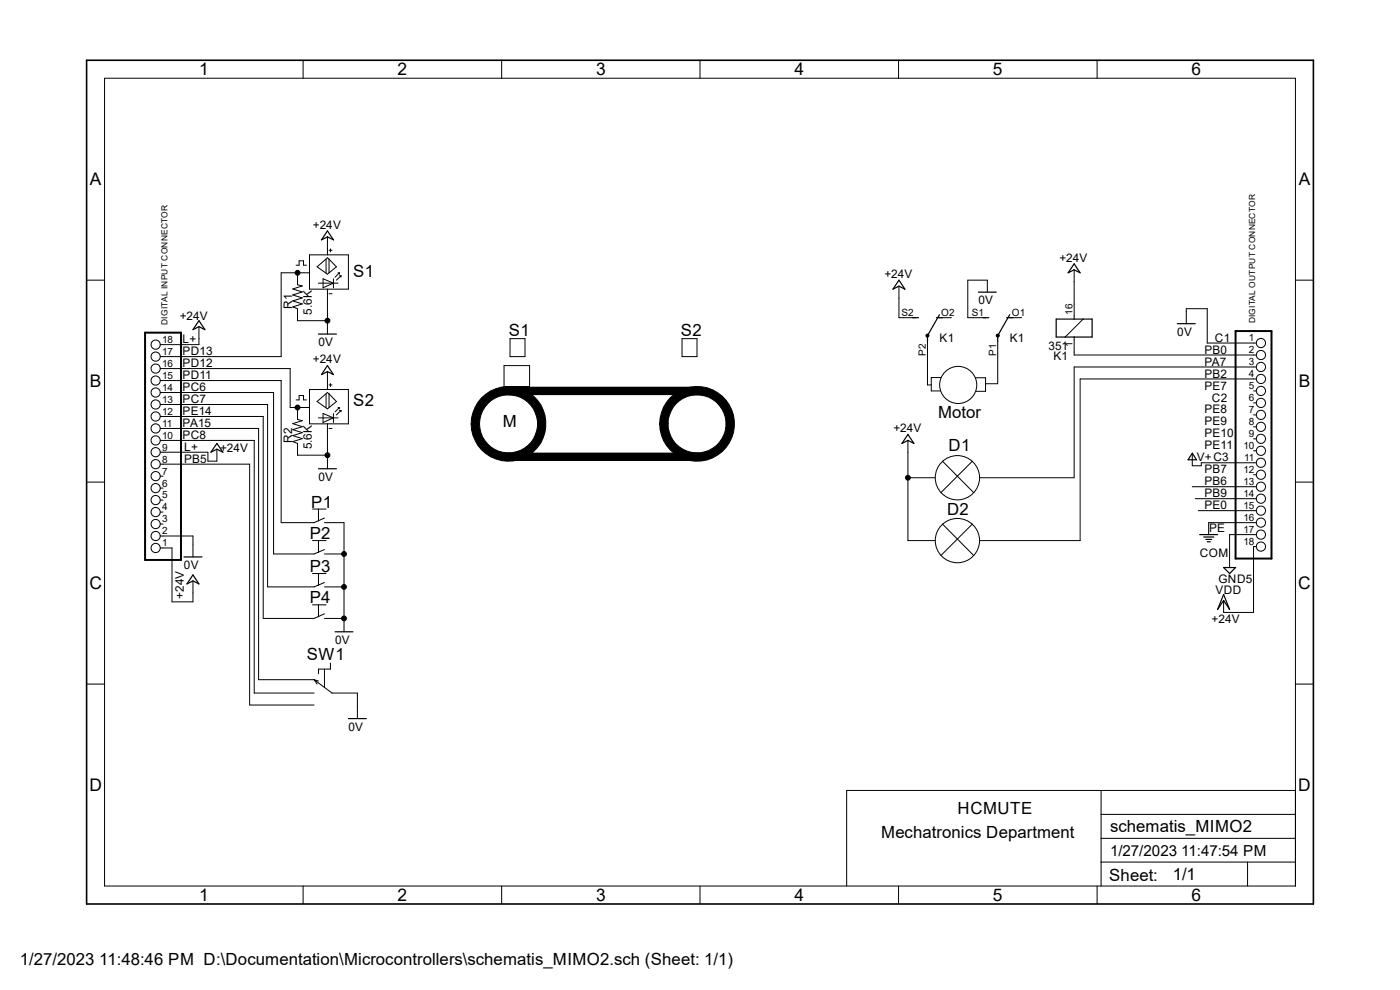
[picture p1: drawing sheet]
<svg xmlns="http://www.w3.org/2000/svg" width="297mm" height="210mm" viewBox="0 0 297 210" stroke-linecap="round" stroke-linejoin="round" font-family="sans-serif">
<path d="M30.8 70.6h7.6v48.2h-7.6zM262.1 70.2h7.6v48.3h-7.6z" fill="none" stroke="#000" stroke-width=".42"/>
<g fill="none" stroke="#000" stroke-width=".21">
<path d="M22.2 16.6h252.6v171.4h-252.6zM64.3 12.8v3.8M106.4 12.8v3.8M148.5 12.8v3.8M190.6 12.8v3.8M232.7 12.8v3.8M18.4 59.4h3.8M62.8 56.3h.7v-1h.9v1h.6M63.1 57.9v2.5l1 .3-2 .6 2 .6-2 .7 2 .6-2 .6 2 .7-2 .6 1 .4v2.5h6.4M65.7 57.9h-6.1v17.7h-25.6M65.7 54.1h8.2v7.2h-8.2zM67.3 56.6l2.2-1.9 1.9 1.9-1.9 1.6z"/>
<path d="M68.5 59.1l2.2 1-2.2 .9zM69.2 55v2.9M69.5 50.2v3.9M69.8 55v2.9M69.8 53.1h.6M70.1 52.8v.6M70.7 59.1v1.9M71.7 57.9h.3M72 57.9l-.9 .9M72 57.9v.3M72 58.5h.3M72.3 58.5l-.9 .9"/>
<path d="M72.3 58.5v.3M227.9 57.2v10.5M274.8 59.4h3.8M34 78.2h27.6v8.2h4.1M42.2 69.3v3.8h-8.2M67.6 60.1h4.1M69.5 61.3v9.6M69.5 78.8v3.8M69.8 62.3h.6M106.9 77.6h5.5v4.4h-5.5zM108.2 71.8h3.2v3.8h-3.2zM144.7 71.8h3.2v3.8h-3.2z"/>
<path d="M190.7 60.7v6.7h3.5M196.5 71h.5l.1 .2-.1 .2-.2 .1-.3-.1zM196.8 72.5v9.2h.8M199.3 67.4h2.5M209.5 62v-2.6h-4.2v8h3.8M211.5 71h.4v.4l-.2 .1-.2-.1-.2-.2zM211.7 72.5v8.9M214.2 67.4h2.5M227.9 71.5v3.8h38.6M229.8 67.7l-3.8 3.8M251.7 68.7v-3.2h4.4v7.3h10.4M266.5 77.9h-38.6v23.4h-20"/>
<path d="M34 98.5h19v51.1h13.6M34 93.4h19.9v53.6h12.7M34 90.9h20.9v53.3h11.7M34 88.3h21.8v42.9h10.8l2.2-1M34 85.8h22.8v38.7h9.8l2.2-.9M34 83.3h24v34.2h8.6l2.2-.9M34 80.7h25.6v30.2h7l2.2-1M46 95.3v2.5h-1.9v-1.9h-10.1M62.8 84.8h.7v-.9h.9v.9h.6M63.1 86.4v2.6l1 .2-2 .7 2 .6-2 .6 2 .7-2 .6 2 .6-2 .7 1 .4v2.5h6.4M65.7 82.6h8.2v7.3h-8.2zM67.3 85.2l2.2-1.9 1.9 1.9-1.9 1.5z"/>
<path d="M67.6 88.6h4.1M68.5 87.7l2.2 .9-2.2 1zM69.2 83.6v2.8M69.5 89.9v9.5M69.8 90.9h.6M69.8 83.6v2.8M69.8 81.7h.6M70.1 81.4v.6M70.7 87.7v1.9M71.7 86.4h.3M72 86.4v.3M72 86.4l-.9 1"/>
<path d="M72 87.1h.3M72.3 87.1v.3M72.3 87.1l-.9 .9M102.2 84.4a7.9 7.9 0 0 1 12.5 1.4 7.9 7.9 0 0 1-4.7 11.7 7.9 7.9 0 0 1-10.1-7.6h1.8a6.2 6.2 0 0 1 8.7-5.6 6.2 6.2 0 0 1 1.6 10.2 6.2 6.2 0 0 1-10-2.7l-.3-1.9h-1.8a8.3 8.3 0 0 1 2.3-5.5zM142.2 84.4a7.9 7.9 0 0 1 12.5 1.4 7.9 7.9 0 0 1-4.7 11.7 7.9 7.9 0 0 1-10-7.6h1.7a6.2 6.2 0 0 1 8.7-5.6 6.2 6.2 0 0 1 1.6 10.2 6.2 6.2 0 0 1-10-2.7l-.3-1.9h-1.7a8.3 8.3 0 0 1 2.2-5.5zM192.6 93.4v21.3h5.7M199.6 80.1h-2v2.8h1.9M199.9 97.8l6.7 6.7M206.3 97.8l-6.7 6.7M206.9 80.1h2.2v2.9h-2M209.1 81.4h2.6M252.9 96.3v2.5h1.9v-.6h11.7"/>
<path d="M265.9 82.9h.6M265.9 85.5h.6M265.9 88h.6M265.9 90.6h.6M265.9 93.1h.6M265.9 95.6h.6M266.5 80.4h-37.3v34.3h-21.3M18.4 102.3h3.8M34 116.2h2.5v11.5h4.4v-4.5M34 113.7h6.9v4.5M34 111.2h.6M34 108.6h.6"/>
<path d="M34 106.1h.6M34 103.5h.6M34 101h.6M66.3 114.7h2.9M66.3 108h2.9M67.6 108v2.5M67.6 114.7v2.5M68.8 110.9h4.2v23.1M68.8 117.5h4.2M192.6 101.3h5.7M199.9 111.2l6.7 6.7M206.3 111.2l-6.7 6.7"/>
<path d="M252.9 103.3h13.6M253.6 105.8h12.9M254.2 108.3h12.3M265.9 100.7h.6M266.5 110.9h-10.1v2.5M266.5 113.4h-5.6v7M266.5 116h-.6v13.9h-6.3v-2.5M274.8 102.3h3.8M66.3 121.7h2.9M66.3 128.3h2.9M67.6 121.7v2.5M67.6 128.3v2.6"/>
<path d="M68.8 124.5h4.2M68.8 131.2h4.2M18.4 145.1h3.8M66.6 144.2l3.8 2.8h5.4v5.4M66.6 144.2l.7 .9M66.6 144.2l1 .3M68.8 141.9v3.9M70.1 140.7v1.2h-2.5v1M274.8 145.1h3.8M233.6 167.7v20.3M233.6 177.8h41.2M233.6 172.8h41.2"/>
<path d="M274.8 167.7h-95.2v20.3M64.3 188v3.8M106.4 188v3.8M148.5 188v3.8M190.6 188v3.8M232.7 188v3.8M233.6 182.9h41.2M264.7 182.9v5.1"/>
<circle cx="63.1" cy="57.9" r=".51"/>
<circle cx="33" cy="78.2" r=".98"/>
<circle cx="33" cy="75.6" r=".98"/>
<circle cx="33" cy="73.1" r=".98"/>
<circle cx="69.5" cy="68" r=".51"/>
<circle cx="267.5" cy="72.8" r=".98"/>
<circle cx="267.5" cy="75.3" r=".98"/>
<circle cx="267.5" cy="77.9" r=".98"/>
<circle cx="33" cy="98.5" r=".98"/>
<circle cx="33" cy="85.8" r=".98"/>
<circle cx="33" cy="83.3" r=".98"/>
<circle cx="33" cy="80.7" r=".98"/>
<circle cx="33" cy="90.9" r=".98"/>
<circle cx="33" cy="88.3" r=".98"/>
<circle cx="33" cy="95.9" r=".98"/>
<circle cx="33" cy="93.4" r=".98"/>
<circle cx="63.1" cy="86.4" r=".51"/>
<circle cx="69.5" cy="96.6" r=".51"/>
<circle cx="203.3" cy="81.7" r="3.9"/>
<circle cx="267.5" cy="80.4" r=".98"/>
<circle cx="267.5" cy="93.1" r=".98"/>
<circle cx="267.5" cy="98.2" r=".98"/>
<circle cx="267.5" cy="95.6" r=".98"/>
<circle cx="267.5" cy="85.5" r=".98"/>
<circle cx="267.5" cy="88" r=".98"/>
<circle cx="267.5" cy="82.9" r=".98"/>
<circle cx="267.5" cy="90.6" r=".98"/>
<circle cx="33" cy="108.6" r=".98"/>
<circle cx="33" cy="116.2" r=".98"/>
<circle cx="33" cy="113.7" r=".98"/>
<circle cx="33" cy="101" r=".98"/>
<circle cx="33" cy="111.2" r=".98"/>
<circle cx="33" cy="106.1" r=".98"/>
<circle cx="33" cy="103.5" r=".98"/>
<circle cx="73" cy="117.5" r=".51"/>
<circle cx="192.6" cy="101.3" r=".51"/>
<circle cx="203.1" cy="114.7" r="4.7"/>
<circle cx="203.1" cy="101.3" r="4.7"/>
<circle cx="267.5" cy="113.4" r=".98"/>
<circle cx="267.5" cy="103.3" r=".98"/>
<circle cx="267.5" cy="108.3" r=".98"/>
<circle cx="267.5" cy="110.9" r=".98"/>
<circle cx="267.5" cy="116" r=".98"/>
<circle cx="267.5" cy="100.7" r=".98"/>
<circle cx="267.5" cy="105.8" r=".98"/>
<circle cx="73" cy="124.5" r=".51"/>
<circle cx="73" cy="131.2" r=".51"/>
</g>
<g fill="none" stroke="#000" stroke-width=".25">
<path d="M69.5 49l1.2 1.9-1.2-.7-1.3 .7zM190.7 59.4l1.3 1.9-1.3-.6-1.3 .6zM227.9 56l1.3 1.9-1.3-.7-1.3 .7zM42.2 68l1.3 1.9-1.3-.6-1.3 .6zM67.6 70.9h3.8M69.5 77.6l1.2 1.9-1.2-.7-1.3 .7zM193.6 67.4h1.3M198.7 67.4h1.2M199.3 66.8l-2.5 4.4v1.3M207.6 62h3.8M208.5 67.4h1.3M213.6 67.4h1.2"/>
<path d="M214.2 66.8l-2.5 4.4v1.3M224.1 67.7h7.6v3.8h-7.6zM249.8 68.7h3.8M46 94.1l1.3 1.8-1.3-.6-1.3 .6zM67.6 99.4h3.8M192.6 92.2l1.3 1.9-1.3-.7-1.3 .7zM252.9 96.1l.9 1.4h-1.7zM39 118.2h3.8M254.5 113.4h3.8M255.4 113.9h2.1M255.8 114.4h1.2M256.1 114.9h.7"/>
<path d="M40.9 122l1.3 1.9-1.3-.7-1.2 .7zM71.1 134h3.8M259.6 126.1l1.3 3.2-1.3-1.9-1.3 1.9zM259.6 120.4h2.5l-1.2 1.3zM73.9 152.4h3.8"/>
</g>
<path d="M18.4 12.8h260.2v179h-260.2z" fill="none" stroke="#000" stroke-width=".34"/>
<g fill="#000">
<path d="M196.5 71h.5l.1 .2-.1 .2-.2 .1-.3-.1z" fill-rule="evenodd"/>
<path d="M211.5 71h.4v.4l-.2 .1-.2-.1-.2-.2z" fill-rule="evenodd"/>
<path d="M102.2 84.4a7.9 7.9 0 0 1 12.5 1.4 7.9 7.9 0 0 1-4.7 11.7 7.9 7.9 0 0 1-10.1-7.6h1.8a6.2 6.2 0 0 1 8.7-5.6 6.2 6.2 0 0 1 1.6 10.2 6.2 6.2 0 0 1-10-2.7l-.3-1.9h-1.8a8.3 8.3 0 0 1 2.3-5.5z" fill-rule="evenodd"/>
<path d="M142.2 84.4a7.9 7.9 0 0 1 12.5 1.4 7.9 7.9 0 0 1-4.7 11.7 7.9 7.9 0 0 1-10-7.6h1.7a6.2 6.2 0 0 1 8.7-5.6 6.2 6.2 0 0 1 1.6 10.2 6.2 6.2 0 0 1-10-2.7l-.3-1.9h-1.7a8.3 8.3 0 0 1 2.2-5.5z" fill-rule="evenodd"/>
<circle cx="63.1" cy="57.9" r=".51"/>
<circle cx="69.5" cy="68" r=".51"/>
<circle cx="63.1" cy="86.4" r=".51"/>
<circle cx="69.5" cy="96.6" r=".51"/>
<circle cx="73" cy="117.5" r=".51"/>
<circle cx="192.6" cy="101.3" r=".51"/>
<circle cx="73" cy="124.5" r=".51"/>
<circle cx="73" cy="131.2" r=".51"/>
</g>
<path d="M107.6 82.9h40.6M107.9 96.9h40.3" fill="none" stroke="#000" stroke-width="1.8"/>
<g font-size="3.7">
<text x="42.2" y="16">1</text>
<text x="84.3" y="16">2</text>
<text x="126.4" y="16">3</text>
<text x="168.6" y="16">4</text>
<text x="210.6" y="16">5</text>
<text x="252.8" y="16">6</text>
<text x="19.1" y="39.3">A</text>
<text x="275.5" y="39.3">A</text>
<text x="19.1" y="82.2">B</text>
<text x="275.5" y="82.2">B</text>
<text x="19" y="125">C</text>
<text x="275.4" y="125">C</text>
<text x="19" y="167.8">D</text>
<text x="275.4" y="167.8">D</text>
<text x="42.2" y="191.2">1</text>
<text x="84.3" y="191.2">2</text>
<text x="126.4" y="191.2">3</text>
<text x="168.6" y="191.2">4</text>
<text x="210.6" y="191.2">5</text>
<text x="252.8" y="191.2">6</text>
</g>
<g font-size="3.6">
<text x="74.9" y="58.8">S1</text>
<text x="108" y="71.2">S1</text>
<text x="144.4" y="71.2">S2</text>
<text x="74.9" y="86.1">S2</text>
<text x="199" y="88.6">Motor</text>
<text x="106.7" y="90.6">M</text>
<text x="201.3" y="95.6">D1</text>
<text x="66" y="107.7">P1</text>
<text x="200.9" y="109.3">D2</text>
<text x="65.7" y="114.3">P2</text>
<text x="65.7" y="121.3">P3</text>
<text x="65.7" y="128">P4</text>
<text x="65.1" y="140.1">SW1</text>
<text x="203.2" y="172.8">HCMUTE</text>
<text x="186.9" y="177.8">Mechatronics Department</text>
<text x="235.5" y="176.6">schematis_MIMO2</text>
<text x="235.3" y="186.8">Sheet:</text>
<text x="248.8" y="186.7">1/1</text>
<text x="4.2" y="204.7">1/27/2023 11:48:46 PM D:\Documentation\Microcontrollers\schematis_MIMO2.sch (Sheet: 1/1)</text>
</g>
<text font-size="3.2" x="235.5" y="181.7">1/27/2023 11:47:54 PM</text>
<g font-size="2.5">
<text x="66.4" y="48.6">+24V</text>
<text x="187.6" y="59">+24V</text>
<text x="224.8" y="55.5">+24V</text>
<text x="62" y="65.4" transform="rotate(-90 62 65.4)">R1</text>
<text x="207.6" y="64.5">0V</text>
<text x="38.1" y="67.9">+24V</text>
<text x="66.1" y="66.8" transform="rotate(-90 66.1 66.8)">5.6K</text>
<text x="249.8" y="71.2">0V</text>
<text x="38.7" y="72.8">L+</text>
<text x="38.7" y="75.3">PD13</text>
<text x="38.7" y="77.9">PD12</text>
<text x="66.4" y="77.1">+24V</text>
<text x="67.6" y="73.4">0V</text>
<text x="199.4" y="72.5">K1</text>
<text x="214.3" y="72.5">K1</text>
<text x="222.4" y="74.3">351</text>
<text x="223.5" y="76.5">K1</text>
<text x="255.5" y="75">PB0</text>
<text x="255.5" y="77.6">PA7</text>
<text x="257.7" y="72.5">C1</text>
<text x="38.7" y="80.4">PD11</text>
<text x="38.7" y="82.9">PC6</text>
<text x="255.5" y="80.1">PB2</text>
<text x="255.5" y="82.6">PE7</text>
<text x="38.7" y="85.5">PC7</text>
<text x="38.7" y="88">PE14</text>
<text x="255.5" y="87.7">PE8</text>
<text x="257.1" y="85.2">C2</text>
<text x="38.7" y="90.6">PA15</text>
<text x="38.7" y="93.1">PC8</text>
<text x="39.1" y="95.6">L+</text>
<text x="46.7" y="95.8">+24V</text>
<text x="62" y="94" transform="rotate(-90 62 94)">R2</text>
<text x="66.1" y="95.3" transform="rotate(-90 66.1 95.3)">5.6K</text>
<text x="189.5" y="91.7">+24V</text>
<text x="255.5" y="90.3">PE9</text>
<text x="255.5" y="92.8">PE10</text>
<text x="255.5" y="95.3">PE11</text>
<text x="39.1" y="98.2">PB5</text>
<text x="67.6" y="102">0V</text>
<text x="253.9" y="97.7">V+C3</text>
<text x="255.5" y="100.4">PB7</text>
<text x="255.5" y="102.9">PB6</text>
<text x="255.5" y="105.5">PB9</text>
<text x="255.5" y="108">PE0</text>
<text x="256.5" y="112.9">PE</text>
<text x="254.6" y="118.2">COM</text>
<text x="39" y="120.7">0V</text>
<text x="257.9" y="126">VDD</text>
<text x="258.5" y="123.6">GND5</text>
<text x="39" y="127" transform="rotate(-90 39 127)">+24V</text>
<text x="71.1" y="136.6">0V</text>
<text x="257.1" y="132.1">+24V</text>
<text x="73.9" y="155">0V</text>
</g>
<g font-size="2.1">
<text x="191.2" y="67">S2</text>
<text x="199.7" y="67">O2</text>
<text x="206.2" y="67">S1</text>
<text x="214.6" y="67">O1</text>
<text x="227.5" y="66.7" transform="rotate(-90 227.5 66.7)">16</text>
<text x="34.4" y="77.8">16</text>
<text x="34.4" y="75.3">17</text>
<text x="34.4" y="72.7">18</text>
<text x="196.4" y="75.4" transform="rotate(-90 196.4 75.4)">P2</text>
<text x="211.3" y="75.4" transform="rotate(-90 211.3 75.4)">P1</text>
<text x="227.5" y="73.7" transform="rotate(-90 227.5 73.7)">1</text>
<text x="265" y="72.4">1</text>
<text x="265" y="75">2</text>
<text x="265" y="77.5">3</text>
<text x="34.4" y="82.9">14</text>
<text x="34.4" y="80.3">15</text>
<text x="265" y="80.1">4</text>
<text x="265" y="82.6">5</text>
<text x="34.4" y="88">12</text>
<text x="34.4" y="85.4">13</text>
<text x="265" y="85.1">6</text>
<text x="265" y="87.7">7</text>
<text x="34.4" y="95.6">9</text>
<text x="34.4" y="93">10</text>
<text x="34.4" y="90.5">11</text>
<text x="263.8" y="95.3">10</text>
<text x="265" y="90.2">8</text>
<text x="265" y="92.8">9</text>
<text x="34.4" y="100.7">7</text>
<text x="34.4" y="98.1">8</text>
<text x="263.8" y="100.4">12</text>
<text x="263.9" y="97.8">11</text>
<text x="34.4" y="105.7">5</text>
<text x="34.4" y="103.2">6</text>
<text x="263.8" y="102.9">13</text>
<text x="263.8" y="105.5">14</text>
<text x="263.8" y="107.9">15</text>
<text x="34.4" y="113.4">2</text>
<text x="34.4" y="110.8">3</text>
<text x="34.4" y="108.3">4</text>
<text x="263.8" y="110.5">16</text>
<text x="263.8" y="113">17</text>
<text x="34.4" y="115.9">1</text>
<text x="263.8" y="115.6">18</text>
</g>
<g font-size="1.8">
<text x="35.5" y="68.9" transform="rotate(-90 35.5 68.9)">DIGITAL INPUT CONNECTOR</text>
<text x="266.3" y="68.6" transform="rotate(-90 266.3 68.6)">DIGITAL OUTPUT CONNECTOR</text>
</g>
</svg>
